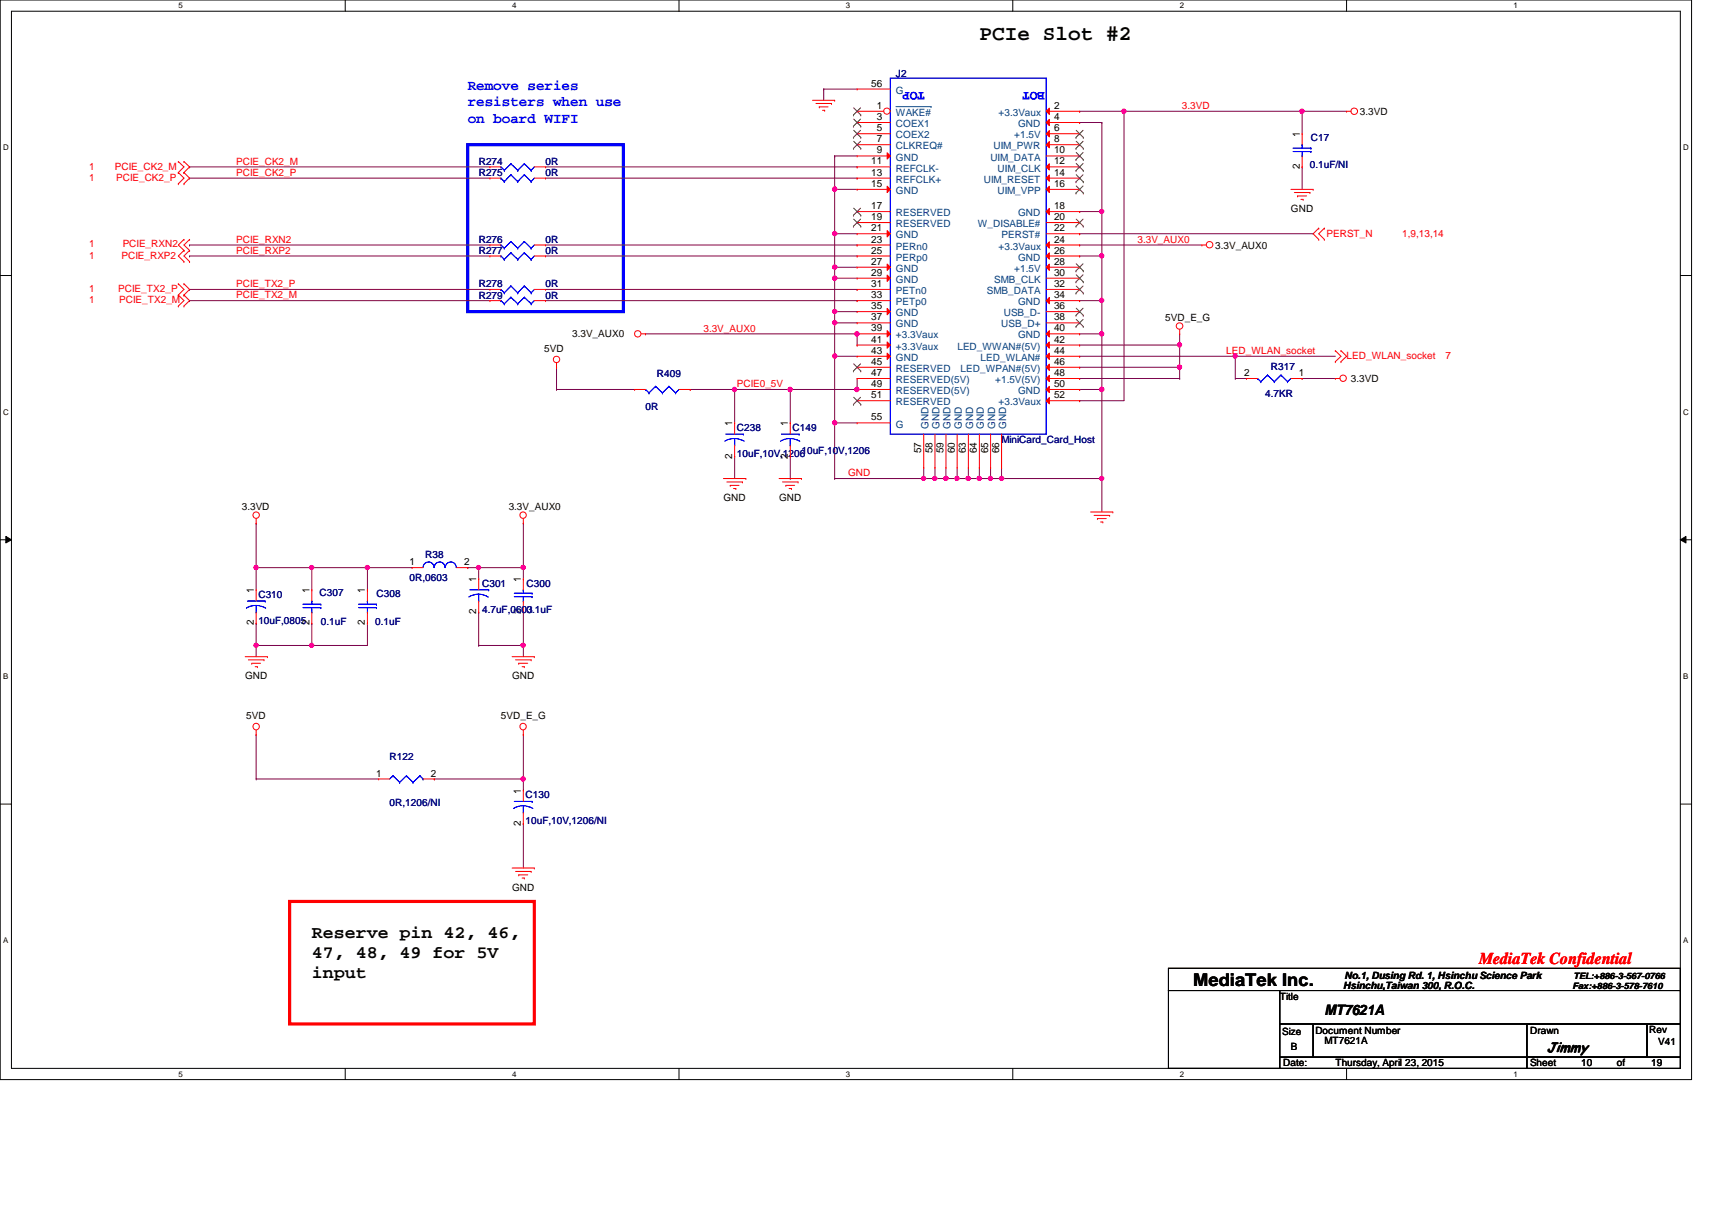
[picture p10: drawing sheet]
<svg xmlns="http://www.w3.org/2000/svg" width="297mm" height="210mm" viewBox="0 0 297 210" stroke-linecap="round" stroke-linejoin="round" font-family="sans-serif">
<path d="M0 0h293.5v187.3h-293.5zM2 1.9h289.5v183.4h-289.5z" fill="none" stroke="#000" stroke-width=".17"/>
<g fill="#fff">
<path d="M30.9 .2h.8v1.5h-.8z"/>
<path d="M30.9 185.5h.8v1.6h-.8z"/>
</g>
<path d="M59.9 0v1.9M59.9 185.3v2" fill="none" stroke="#000" stroke-width=".17"/>
<g fill="#fff">
<path d="M88.9 .2h.7v1.5h-.7z"/>
<path d="M88.9 185.5h.7v1.6h-.7z"/>
</g>
<path d="M117.8 0v1.9M117.8 185.3v2" fill="none" stroke="#000" stroke-width=".17"/>
<g fill="#fff">
<path d="M146.8 .2h.7v1.5h-.7z"/>
<path d="M146.8 185.5h.7v1.6h-.7z"/>
</g>
<path d="M175.7 0v1.9M175.7 185.3v2" fill="none" stroke="#000" stroke-width=".17"/>
<g fill="#fff">
<path d="M204.7 .2h.7v1.5h-.7z"/>
<path d="M204.7 185.5h.7v1.6h-.7z"/>
</g>
<path d="M233.6 0v1.9M233.6 185.3v2" fill="none" stroke="#000" stroke-width=".17"/>
<g fill="#fff">
<path d="M262.6 .2h.8v1.5h-.8z"/>
<path d="M262.6 185.5h.8v1.6h-.8z"/>
<path d="M.5 24.8h1v1.6h-1z"/>
<path d="M292.1 24.8h.9v1.6h-.9z"/>
<path d="M.5 70.7h1v1.5h-1z"/>
<path d="M292.1 70.7h.9v1.5h-.9z"/>
</g>
<path d="M0 47.8h2M291.5 47.8h2" fill="none" stroke="#000" stroke-width=".17"/>
<g fill="#fff">
<path d="M.5 116.5h.9v1.6h-.9z"/>
<path d="M292.1 116.5h.8v1.6h-.8z"/>
</g>
<path d="M0 93.6h2M1 93l1 .6-1 .6zM291.5 93.6l1-.6v1.2zM291.5 93.6h2" fill="none" stroke="#000" stroke-width=".17"/>
<path d="M1 93l1 .6-1 .6zM291.5 93.6l1-.6v1.2z" fill="#000"/>
<g fill="#fff">
<path d="M.5 162.4h.9v1.5h-.9z"/>
<path d="M292.1 162.4h.8v1.5h-.8z"/>
</g>
<path d="M0 139.5h2M291.5 139.5h2" fill="none" stroke="#000" stroke-width=".17"/>
<path d="M50.2 156.4h42.5v21.2h-42.5z" fill="none" stroke="#f00" stroke-width=".55"/>
<path d="M81.1 25.1h27.1v29h-27.1z" fill="none" stroke="#00f" stroke-width=".55"/>
<path d="M187.3 21.3h.1M187.3 36.7h.1M187.3 21.3h3.9M191.2 21.3h.1M191.2 21.3v15.4h-3.9M187.3 44.4h.1M187.3 44.4h3.9M191.2 44.4h.1M191.2 44.4v7.8" fill="none" stroke="#800040" stroke-width=".17"/>
<circle cx="191.1" cy="44.4" r=".37" fill="#f0f"/>
<circle cx="191.1" cy="44.4" r=".37" fill="none" stroke="#f0f" stroke-width=".17"/>
<path d="M187.3 52.2h.1M187.3 52.2h3.9M191.2 57.9h.1M191.2 57.9v9.7" fill="none" stroke="#800040" stroke-width=".17"/>
<circle cx="191.1" cy="67.6" r=".38" fill="#f0f"/>
<circle cx="191.1" cy="67.6" r=".38" fill="none" stroke="#f0f" stroke-width=".17"/>
<circle cx="191.1" cy="57.9" r=".38" fill="#f0f"/>
<circle cx="191.1" cy="57.9" r=".38" fill="none" stroke="#f0f" stroke-width=".17"/>
<path d="M144.8 27.1h.1M144.8 27.1h3.9M187.3 57.9h.1M187.3 57.9h3.9M187.3 67.6h.1M187.3 67.6h3.9M173.8 83h.1M173.8 83h17.4" fill="none" stroke="#800040" stroke-width=".17"/>
<circle cx="191.1" cy="83" r=".37" fill="#f0f"/>
<circle cx="191.1" cy="83" r=".37" fill="none" stroke="#f0f" stroke-width=".17"/>
<circle cx="173.8" cy="83" r=".37" fill="#f0f"/>
<circle cx="173.8" cy="83" r=".37" fill="none" stroke="#f0f" stroke-width=".17"/>
<path d="M144.8 27.1h.1M144.8 32.9h.1M144.8 27.1v5.8M144.8 32.9h3.9M144.8 40.6h.1M144.8 40.6v5.8M191.2 83h.1M191.2 83v5.8" fill="none" stroke="#800040" stroke-width=".17"/>
<circle cx="144.8" cy="40.5" r=".37" fill="#f0f"/>
<circle cx="144.8" cy="40.5" r=".37" fill="none" stroke="#f0f" stroke-width=".17"/>
<path d="M144.8 40.6h.1M144.8 46.4h.1M144.8 40.6h3.9M144.8 46.4h3.9M144.8 46.4v1.9" fill="none" stroke="#800040" stroke-width=".17"/>
<circle cx="144.8" cy="46.3" r=".37" fill="#f0f"/>
<circle cx="144.8" cy="46.3" r=".37" fill="none" stroke="#f0f" stroke-width=".17"/>
<path d="M144.8 54.1h.1M144.8 54.1h3.9M144.8 54.1v1.9" fill="none" stroke="#800040" stroke-width=".17"/>
<circle cx="144.8" cy="54" r=".37" fill="#f0f"/>
<circle cx="144.8" cy="54" r=".37" fill="none" stroke="#f0f" stroke-width=".17"/>
<path d="M144.8 48.3h.1M144.8 48.3h3.9M144.8 48.3v5.8M214.3 61.8h.1M214.3 61.8h17.4" fill="none" stroke="#800040" stroke-width=".17"/>
<circle cx="144.8" cy="48.3" r=".38" fill="#f0f"/>
<circle cx="144.8" cy="48.3" r=".38" fill="none" stroke="#f0f" stroke-width=".17"/>
<path d="M32.9 30.9h.1M32.9 30.9h52.1M32.9 42.5h.1M32.9 42.5h52.1M137.1 67.6h.1M137.1 67.6h11.6" fill="none" stroke="#800040" stroke-width=".17"/>
<circle cx="148.7" cy="67.6" r=".38" fill="#f0f"/>
<circle cx="148.7" cy="67.6" r=".38" fill="none" stroke="#f0f" stroke-width=".17"/>
<path d="M32.9 44.4h.1M32.9 44.4h52.1M112 57.9h.1M112 57.9h36.7M148.7 67.6h.1M148.7 65.7v1.9" fill="none" stroke="#800040" stroke-width=".17"/>
<circle cx="148.7" cy="57.9" r=".38" fill="#f0f"/>
<circle cx="148.7" cy="57.9" r=".38" fill="none" stroke="#f0f" stroke-width=".17"/>
<path d="M214.3 61.8h.1M214.3 61.8v3.9" fill="none" stroke="#800040" stroke-width=".17"/>
<circle cx="214.3" cy="61.8" r=".38" fill="#f0f"/>
<circle cx="214.3" cy="61.8" r=".38" fill="none" stroke="#f0f" stroke-width=".17"/>
<path d="M187.3 19.3h.1M187.3 19.3h7.7M225.9 19.3h.1M225.9 19.3h7.7M32.9 52.2h.1M32.9 52.2h52.1M148.7 59.9h.1M148.7 57.9v2M187.3 69.5h.1M187.3 69.5h7.7" fill="none" stroke="#800040" stroke-width=".17"/>
<circle cx="225.9" cy="19.3" r=".38" fill="#f0f"/>
<circle cx="225.9" cy="19.3" r=".38" fill="none" stroke="#f0f" stroke-width=".17"/>
<path d="M195 19.3h.1M195 19.3v50.2M187.3 59.9h.1M187.3 59.9h17.4M214.3 65.7h.1M214.3 65.7h2M225.9 65.7h.1M225.9 65.7h5.8" fill="none" stroke="#800040" stroke-width=".17"/>
<circle cx="204.6" cy="59.8" r=".37" fill="#f0f"/>
<circle cx="204.6" cy="59.8" r=".37" fill="none" stroke="#f0f" stroke-width=".17"/>
<path d="M187.3 63.7h.1M187.3 63.7h17.4" fill="none" stroke="#800040" stroke-width=".17"/>
<circle cx="204.6" cy="63.7" r=".37" fill="#f0f"/>
<circle cx="204.6" cy="63.7" r=".37" fill="none" stroke="#f0f" stroke-width=".17"/>
<path d="M144.8 32.9h.1M144.8 32.9v7.7M204.7 59.9h.1M204.7 57.9v2M187.3 65.7h.1M187.3 65.7h17.4" fill="none" stroke="#800040" stroke-width=".17"/>
<circle cx="144.8" cy="32.8" r=".38" fill="#f0f"/>
<circle cx="144.8" cy="32.8" r=".38" fill="none" stroke="#f0f" stroke-width=".17"/>
<path d="M191.2 52.2h.1M191.2 52.2v5.7" fill="none" stroke="#800040" stroke-width=".17"/>
<circle cx="191.1" cy="52.1" r=".38" fill="#f0f"/>
<circle cx="191.1" cy="52.1" r=".38" fill="none" stroke="#f0f" stroke-width=".17"/>
<path d="M191.2 36.7h.1M191.2 36.7v7.7M187.3 42.5h.1M187.3 42.5h21.2" fill="none" stroke="#800040" stroke-width=".17"/>
<circle cx="191.1" cy="36.7" r=".37" fill="#f0f"/>
<circle cx="191.1" cy="36.7" r=".37" fill="none" stroke="#f0f" stroke-width=".17"/>
<path d="M75.3 135.1h.1M75.3 135.1h15.5M90.8 127.4h.1M90.8 135.1h.1M90.8 127.4v9.7M90.8 142.9h.1M90.8 142.9v7.7" fill="none" stroke="#800040" stroke-width=".17"/>
<circle cx="90.8" cy="135.1" r=".38" fill="#f0f"/>
<circle cx="90.8" cy="135.1" r=".38" fill="none" stroke="#f0f" stroke-width=".17"/>
<path d="M144.8 61.8h.1M144.8 73.4h.1M144.8 61.8h3.9M144.8 73.4v9.6" fill="none" stroke="#800040" stroke-width=".17"/>
<circle cx="144.8" cy="73.3" r=".37" fill="#f0f"/>
<circle cx="144.8" cy="73.3" r=".37" fill="none" stroke="#f0f" stroke-width=".17"/>
<path d="M119.8 67.6h.1M119.8 67.6h7.7M44.4 127.4h.1M44.4 127.4v7.7" fill="none" stroke="#800040" stroke-width=".17"/>
<circle cx="127.4" cy="67.6" r=".38" fill="#f0f"/>
<circle cx="127.4" cy="67.6" r=".38" fill="none" stroke="#f0f" stroke-width=".17"/>
<path d="M144.8 56h.1M144.8 56h3.9M144.8 56v5.8M127.5 79.2h.1M127.5 67.6h.1M127.5 67.6v5.8M127.5 79.2v3.8" fill="none" stroke="#800040" stroke-width=".17"/>
<circle cx="144.8" cy="56" r=".37" fill="#f0f"/>
<circle cx="144.8" cy="56" r=".37" fill="none" stroke="#f0f" stroke-width=".17"/>
<g fill="none" stroke="#800040" stroke-width=".17">
<path d="M225.9 19.3h.1M225.9 19.3v3.9M32.9 29h.1M32.9 29h52.1M225.9 29h.1M225.9 29v3.9M32.9 50.2h.1M32.9 50.2h52.1M96.6 63.7h.1M96.6 67.6h.1M96.6 63.7v3.9M96.6 67.6h13.5"/>
<path d="M187.3 61.8h.1M187.3 61.8h27M44.4 90.8h.1M44.4 90.8v7.7M63.8 98.5h.1M63.8 98.5h7.7"/>
</g>
<circle cx="63.7" cy="98.4" r=".37" fill="#f0f"/>
<circle cx="63.7" cy="98.4" r=".37" fill="none" stroke="#f0f" stroke-width=".17"/>
<path d="M83.1 98.5h.1M83.1 98.5h7.7" fill="none" stroke="#800040" stroke-width=".17"/>
<circle cx="90.8" cy="98.4" r=".37" fill="#f0f"/>
<circle cx="90.8" cy="98.4" r=".37" fill="none" stroke="#f0f" stroke-width=".17"/>
<circle cx="83" cy="98.4" r=".37" fill="#f0f"/>
<circle cx="83" cy="98.4" r=".37" fill="none" stroke="#f0f" stroke-width=".17"/>
<path d="M44.4 98.5h.1M44.4 98.5v3.8M90.8 90.8h.1M90.8 90.8v7.7" fill="none" stroke="#800040" stroke-width=".17"/>
<circle cx="44.4" cy="98.4" r=".37" fill="#f0f"/>
<circle cx="44.4" cy="98.4" r=".37" fill="none" stroke="#f0f" stroke-width=".17"/>
<path d="M54.1 98.5h.1M54.1 98.5v3.8M54.1 98.5h9.7M63.8 98.5h.1M63.8 98.5v3.8M44.4 112h.1M44.4 112v1.9M54.1 108.1h.1M54.1 108.1v3.9M63.8 108.1h.1M63.8 108.1v3.9" fill="none" stroke="#800040" stroke-width=".17"/>
<circle cx="54.1" cy="98.4" r=".37" fill="#f0f"/>
<circle cx="54.1" cy="98.4" r=".37" fill="none" stroke="#f0f" stroke-width=".17"/>
<path d="M44.4 98.5h.1M44.4 98.5h9.7M44.4 112h.1M44.4 112h9.7" fill="none" stroke="#800040" stroke-width=".17"/>
<circle cx="54.1" cy="111.9" r=".37" fill="#f0f"/>
<circle cx="54.1" cy="111.9" r=".37" fill="none" stroke="#f0f" stroke-width=".17"/>
<circle cx="44.4" cy="111.9" r=".37" fill="#f0f"/>
<circle cx="44.4" cy="111.9" r=".37" fill="none" stroke="#f0f" stroke-width=".17"/>
<g fill="none" stroke="#800040" stroke-width=".17">
<path d="M81.1 98.5h.1M81.1 98.5h2M83.1 98.5h.1M83.1 98.5v1.9M90.8 98.5h.1M90.8 98.5v1.9M44.4 108.1h.1M44.4 108.1v3.9M54.1 112h.1M54.1 112h9.7M83.1 106.2h.1M83.1 112h.1"/>
<path d="M83.1 106.2v5.8M90.8 106.2h.1M90.8 106.2v5.8h-7.7"/>
</g>
<circle cx="90.8" cy="111.9" r=".37" fill="#f0f"/>
<circle cx="90.8" cy="111.9" r=".37" fill="none" stroke="#f0f" stroke-width=".17"/>
<path d="M142.9 15.5h.1M142.9 15.5v1.9M142.9 15.5h5.8M144.8 73.4h.1M144.8 73.4h3.9M191.2 67.6h.1M191.2 67.6v15.4M204.7 65.7h.1M204.7 63.7v2M44.4 135.1h.1M44.4 135.1h21.3" fill="none" stroke="#800040" stroke-width=".17"/>
<circle cx="191.1" cy="67.6" r=".38" fill="#f0f"/>
<circle cx="191.1" cy="67.6" r=".38" fill="none" stroke="#f0f" stroke-width=".17"/>
<path d="M195 19.3h.1M195 19.3h30.9" fill="none" stroke="#800040" stroke-width=".17"/>
<circle cx="195" cy="19.3" r=".38" fill="#f0f"/>
<circle cx="195" cy="19.3" r=".38" fill="none" stroke="#f0f" stroke-width=".17"/>
<path d="M144.8 61.8h.1M144.8 61.8v11.6" fill="none" stroke="#800040" stroke-width=".17"/>
<circle cx="144.8" cy="61.8" r=".38" fill="#f0f"/>
<circle cx="144.8" cy="61.8" r=".38" fill="none" stroke="#f0f" stroke-width=".17"/>
<g fill="none" stroke="#800040" stroke-width=".17">
<path d="M94.7 29h54M94.7 30.9h54M148.7 29h.1M148.7 30.9h.1M94.7 42.5h54M94.7 44.4h54M94.7 50.2h54M94.7 52.2h54M148.7 42.5h.1M148.7 44.4h.1M148.7 50.2h.1M148.7 52.2h.1"/>
<path d="M187.3 40.6h.1M187.3 40.6h40.5M204.7 59.9v3.8M204.7 63.7h.1M144.8 83h.1M144.8 83h17.4M160.3 83h.1M160.3 81.1v1.9M162.2 83h.1M162.2 81.1v1.9M90.8 112h.1M90.8 112v1.9"/>
</g>
<circle cx="160.2" cy="83" r=".37" fill="#f0f"/>
<circle cx="160.2" cy="83" r=".37" fill="none" stroke="#f0f" stroke-width=".17"/>
<path d="M127.5 67.6h.1M127.5 67.6h9.6M137.1 67.6h.1M137.1 67.6v5.8" fill="none" stroke="#800040" stroke-width=".17"/>
<circle cx="137.1" cy="67.6" r=".38" fill="#f0f"/>
<circle cx="137.1" cy="67.6" r=".38" fill="none" stroke="#f0f" stroke-width=".17"/>
<path d="M137.1 79.2v3.8M137.1 83h.1M162.2 83h.1M162.2 83h1.9M164.1 83h.1M164.1 81.1v1.9" fill="none" stroke="#800040" stroke-width=".17"/>
<circle cx="162.2" cy="83" r=".37" fill="#f0f"/>
<circle cx="162.2" cy="83" r=".37" fill="none" stroke="#f0f" stroke-width=".17"/>
<path d="M164.1 83h.1M164.1 83h2M166.1 83h.1M166.1 81.1v1.9" fill="none" stroke="#800040" stroke-width=".17"/>
<circle cx="164.1" cy="83" r=".37" fill="#f0f"/>
<circle cx="164.1" cy="83" r=".37" fill="none" stroke="#f0f" stroke-width=".17"/>
<path d="M166.1 83h.1M166.1 83h1.9M168 83h.1M168 81.1v1.9" fill="none" stroke="#800040" stroke-width=".17"/>
<circle cx="166" cy="83" r=".37" fill="#f0f"/>
<circle cx="166" cy="83" r=".37" fill="none" stroke="#f0f" stroke-width=".17"/>
<path d="M168 83h.1M168 83h1.9M169.9 83h.1M169.9 81.1v1.9" fill="none" stroke="#800040" stroke-width=".17"/>
<circle cx="168" cy="83" r=".37" fill="#f0f"/>
<circle cx="168" cy="83" r=".37" fill="none" stroke="#f0f" stroke-width=".17"/>
<path d="M169.9 83h.1M169.9 83h2M171.9 83h.1M171.9 81.1v1.9" fill="none" stroke="#800040" stroke-width=".17"/>
<circle cx="169.9" cy="83" r=".37" fill="#f0f"/>
<circle cx="169.9" cy="83" r=".37" fill="none" stroke="#f0f" stroke-width=".17"/>
<path d="M171.9 83h.1M171.9 83h1.9M173.8 83h.1M173.8 81.1v1.9" fill="none" stroke="#800040" stroke-width=".17"/>
<circle cx="171.8" cy="83" r=".37" fill="#f0f"/>
<circle cx="171.8" cy="83" r=".37" fill="none" stroke="#f0f" stroke-width=".17"/>
<g fill="none" stroke="#f00" stroke-width=".17">
<path d="M141 17.4h3.8M141.6 17.9h2.7M142.2 18.5h.1M142.2 18.5h1.5M142.7 19.1h.4M143.1 19.1h.1M144.3 17.9h.1M144.8 17.4h.1M233.6 19.3h.1M233.6 19.3h.8M30.9 31.9h.1M30.9 29.9h.1"/>
<path d="M30.9 28h.1M30.9 29.9l1 1-1 1M30.9 28l1 1-1 .9M31.9 29.9h.1M31.9 31.9h.1M31.9 28h.1M31.9 29.9l1 1-1 1M31.9 28l1 1-1 .9M85 29h.1M85 30.9h.1M85 29h1.9M85 30.9h1.9"/>
<path d="M92.7 29h2M92.7 30.9h2M94.7 29h.1M94.7 30.9h.1M224 32.9h3.8M224.6 33.4h2.7M225.1 34h.1M225.1 34h1.6M225.7 34.6h.4M225.9 23.2h.1M225.9 29h.1M225.9 23.2v1.9"/>
<path d="M225.9 27.1v1.9M226.1 34.6h.1M227.3 33.4h.1M227.8 32.9h.1M228.8 39.6h.1M228.8 39.6l-1 1 1 .9M229.8 39.6h.1M229.8 39.6l-1 1 1 .9M30.9 51.2h.1M30.9 49.2h.1M30.9 53.1h.1M30.9 49.2l1 1-1 1"/>
<path d="M30.9 51.2l1 1-1 .9M31.9 49.2h.1M31.9 51.2h.1M31.9 53.1h.1M31.9 43.4h.1M31.9 45.4h.1M31.9 41.5h.1M31.9 49.2l1 1-1 1M31.9 51.2l1 1-1 .9M31.9 43.4l-1 1 1 1M31.9 41.5l-1 1 1 .9M32.9 43.4h.1"/>
<path d="M32.9 45.4h.1M32.9 41.5h.1M32.9 43.4l-1 1 1 1M32.9 41.5l-1 1 1 .9M85 42.5h.1M85 50.2h.1M85 42.5h1.9M85 50.2h1.9M92.7 42.5h2M92.7 50.2h2M94.7 42.5h.1M94.7 50.2h.1"/>
<path d="M111.2 57.9h.8M112 57.9h.1M204.7 57.9h.1M204.7 57.1v.8M208.5 42.5h.1M208.5 42.5h.8M228.8 41.5h.1M229.8 41.5h.1M96.6 63.7h.1M96.6 62.9v.8M110.1 67.6h.1M110.1 67.6h1.9"/>
<path d="M117.8 67.6h2M119.8 67.6h.1M127.5 73.4h.1M127.5 79.2h.1M127.5 73.4v1.9M127.5 77.2v2M216.3 65.7h.1M216.3 65.7h1.9M224 65.7h1.9M225.9 65.7h.1M231.7 65.7h.1M231.7 60.8h.1"/>
<path d="M231.7 62.7h.1M231.7 65.7h.8M231.7 60.8l1 1-1 .9M232.7 60.8h.1M232.7 62.7h.1M232.7 60.8l.9 1-.9 .9M44.4 90.8h.1M44.4 90v.8M71.5 98.5h.1M71.5 98.5h1.9M79.2 98.5h1.9M81.1 98.5h.1"/>
<path d="M90.8 90.8h.1M90.8 90v.8M125.5 83h3.9M126.1 83.6h2.7M126.7 84.2h.1M126.7 84.2h1.5M127.3 84.8h.4M127.7 84.8h.1M128.8 83.6h.1M129.4 83h.1M135.2 83h3.9M135.8 83.6h2.7"/>
<path d="M136.4 84.2h.1M136.4 84.2h1.5M136.9 84.8h.4M137.3 84.8h.1M138.5 83.6h.1M139.1 83h.1M189.2 88.8h3.9M189.8 89.4h2.7M190.4 90h.1M190.4 90h1.5M191 90.6h.3M191.3 90.6h.1"/>
<path d="M192.5 89.4h.1M193.1 88.8h.1M42.5 113.9h3.9M43.1 114.5h2.7M43.7 115.1h.1M43.7 115.1h1.5M44.3 115.7h.4M44.7 115.7h.1M45.8 114.5h.1M46.4 113.9h.1M83.1 100.4h.1M83.1 106.2h.1"/>
<path d="M83.1 100.4v1.9M83.1 104.3v1.9M88.9 113.9h3.8M89.4 114.5h2.8M90 115.1h.1M90 115.1h1.6M90.6 115.7h.4M90.8 100.4h.1M90.8 106.2h.1M90.8 100.4v1.9M90.8 104.3v1.9M91 115.7h.1"/>
<path d="M92.2 114.5h.1M92.7 113.9h.1M44.4 127.4h.1M44.4 126.7v.7M65.7 135.1h.1M65.7 135.1h1.9M73.4 135.1h1.9M75.3 135.1h.1M90.8 127.4h.1M90.8 137.1h.1M90.8 126.7v.7M90.8 137.1v1.9"/>
<path d="M88.9 150.6h3.8M89.4 151.2h2.8M90 151.8h.1M90 151.8h1.6M90.6 152.3h.4M90.8 142.9h.1M90.8 140.9v2M91 152.3h.1M92.2 151.2h.1M92.7 150.6h.1"/>
<circle cx="235" cy="19.3" r=".56"/>
<circle cx="110.6" cy="57.9" r=".56"/>
<circle cx="204.7" cy="56.6" r=".56"/>
<circle cx="209.9" cy="42.5" r=".56"/>
<circle cx="96.6" cy="62.4" r=".56"/>
<circle cx="233" cy="65.6" r=".56"/>
<circle cx="44.4" cy="89.4" r=".56"/>
<circle cx="90.8" cy="89.4" r=".56"/>
<circle cx="44.4" cy="126" r=".56"/>
<circle cx="90.7" cy="126" r=".56"/>
</g>
<path d="M202.7 168h88.8v3.8h-88.8zM202.7 171.8h19.3v13.5h-19.3zM222 171.8h69.5v5.8h-69.5zM222 177.6h5.8v5.8h-5.8zM227.8 177.6h57.9v5.8h-57.9zM264.9 177.6h20.8v5.8h-20.8zM264.9 177.6h.1M264.9 177.6v5.8M285.7 177.6h5.8v5.8h-5.8zM222 183.4h42.9v1.9h-42.9zM264.9 183.4h26.6v1.9h-26.6z" fill="none" stroke="#000" stroke-width=".17"/>
<g fill="none" stroke="#00f" stroke-width=".17">
<path d="M154.5 13.5h27v61.8h-27zM86.9 29h.1M86.9 30.9h.1M86.9 29l.6 .5M86.9 30.9l.6 .6M87.5 29.5h.1M87.5 31.5h.1M88.6 28.4h.1M88.6 30.3h.1M88.6 28.4l1.2 1.1M88.6 28.4l-1.1 1.1M88.6 30.3l1.2 1.2"/>
<path d="M88.6 30.3l-1.1 1.2M89.8 29.5h.1M89.8 31.5h.1M91 28.4h.1M91 30.3h.1M91 28.4l1.2 1.1M91 28.4l-1.2 1.1M91 30.3l1.2 1.2M91 30.3l-1.2 1.2M92.2 29.5h.1M92.2 31.5h.1M92.7 29l-.5 .5"/>
<path d="M92.7 30.9l-.5 .6M224.4 25.7h3.1M224.4 26.3h3.1M225.9 27.1h.1M225.9 25.1h.1M225.9 25.1v.6M225.9 26.3v.8M227.5 25.7h.1M227.5 26.3h.1M86.9 42.5h.1M86.9 50.2h.1M86.9 42.5l.6 .6"/>
<path d="M86.9 50.2l.6 .6M87.5 43.1h.1M87.5 50.8h.1M88.6 41.9h.1M88.6 49.6h.1M88.6 41.9l1.2 1.2M88.6 41.9l-1.1 1.2M88.6 49.6l1.2 1.2M88.6 49.6l-1.1 1.2M89.8 43.1h.1M89.8 50.8h.1M91 41.9h.1"/>
<path d="M91 49.6h.1M91 41.9l1.2 1.2M91 41.9l-1.2 1.2M91 49.6l1.2 1.2M91 49.6l-1.2 1.2M92.2 43.1h.1M92.2 50.8h.1M92.7 42.5l-.5 .6M92.7 50.2l-.5 .6M112 67.6h.1M112 67.6l.6 .6M112.6 68.2h.1"/>
<path d="M113.7 67h.1M113.7 67l1.2 1.2M113.7 67l-1.1 1.2M114.9 68.2h.1M116.1 67h.1M116.1 67l1.1 1.2M116.1 67l-1.2 1.2M117.2 68.2h.1M117.8 67.6l-.6 .6M125.9 75.3h3.1M127.5 77.2h.1M127.5 76.1l.8 .1 .8 .3"/>
<path d="M127.5 76.1h-.1a2.88 2.88 0 0 0-1.6 .4M127.5 76.1v1.1M129 75.3h.1M218.2 65.7h.1M218.2 65.7l.6 .5M218.8 66.2h.1M219.9 65.1h.1M219.9 65.1l1.2 1.1M219.9 65.1l-1.1 1.1M221.1 66.2h.1M222.2 65.1h.1M222.2 65.1l1.2 1.1"/>
<path d="M222.2 65.1l-1.1 1.1M223.4 66.2h.1M224 65.7l-.6 .5M73.4 98.5a.95 .95 0 0 1 1-1 .95 .95 0 0 1 .9 1M75.3 98.5a.93 .93 0 0 1 1-1 .93 .93 0 0 1 .9 1M77.3 98.5a.95 .95 0 0 1 .9-1 .95 .95 0 0 1 1 1M81.5 102.3h3.3M83.1 104.3h.1M83.1 103.1l1 .2 .6 .3M83.1 103.1l-1 .1-.7 .3M83.1 103.1v1.2M84.8 102.3h.1"/>
<path d="M89.2 102.9h3.1M89.2 103.5h3.1M90.8 104.3h.1M90.8 102.3h.1M90.8 102.3v.6M90.8 103.5v.8M92.3 102.9h.1M92.3 103.5h.1M68.2 134.6h.1M68.2 134.6l-.6 .5M68.2 134.6l1.1 1.1M69.3 135.7h.1"/>
<path d="M70.5 134.6h.1M70.5 134.6l-1.2 1.1M70.5 134.6l1.2 1.1M71.7 135.7h.1M72.9 134.6h.1M72.9 134.6l-1.2 1.1M72.9 134.6l.5 .5M73.4 135.1h.1M89.2 139h3.1M90.8 139.8l.8 .1 .9 .4M90.8 139.8a2.88 2.88 0 0 0-1.7 .5M90.8 139.8v1.1"/>
<path d="M92.3 139h.1M90.8 140.9h.1"/>
</g>
<path d="M181.5 23.2l.6-.6v1.1z" fill="#f00"/>
<path d="M181.5 23.2l.6-.6v1.1zM181.5 23.2h5.8M187.3 23.2h.1" fill="none" stroke="#f00" stroke-width=".17"/>
<path d="M186.7 23.8h.1M186.7 22.6l1.3 1.2M187.9 22.6l-1.2 1.2M188 23.8h.1" fill="none" stroke="#804000" stroke-width=".17"/>
<path d="M181.5 25.1l.6-.5v1.1z" fill="#f00"/>
<path d="M181.5 25.1l.6-.5v1.1zM181.5 25.1h5.8M187.3 25.1h.1" fill="none" stroke="#f00" stroke-width=".17"/>
<path d="M186.7 25.7h.1M186.7 24.5l1.3 1.2M187.9 24.5l-1.2 1.2M188 25.7h.1" fill="none" stroke="#804000" stroke-width=".17"/>
<path d="M181.5 46.4l.6-.6v1.1z" fill="#f00"/>
<path d="M181.5 38.6h5.8M187.3 38.6h.1M181.5 46.4l.6-.6v1.1zM181.5 46.4h5.8M187.3 46.4h.1" fill="none" stroke="#f00" stroke-width=".17"/>
<path d="M186.7 39.2h.1M186.7 38l1.3 1.2M187.9 38l-1.2 1.2M188 39.2h.1M186.7 47h.1M186.7 45.8l1.3 1.2M187.9 45.8l-1.2 1.2M188 47h.1" fill="none" stroke="#804000" stroke-width=".17"/>
<path d="M182.1 20.7v1.1l-.6-.5z" fill="#f00"/>
<path d="M181.5 21.3h5.8M182.1 20.7v1.1l-.6-.5zM187.3 21.3h.1" fill="none" stroke="#f00" stroke-width=".17"/>
<path d="M181.5 36.7l.6-.5v1.1z" fill="#f00"/>
<path d="M181.5 36.7l.6-.5v1.1zM181.5 36.7h5.8M187.3 36.7h.1" fill="none" stroke="#f00" stroke-width=".17"/>
<path d="M182.1 42v1.1l-.6-.6z" fill="#f00"/>
<path d="M181.5 42.5h5.8M181.5 40.6h5.8M181.5 54.1h5.8M181.5 48.3h5.8M182.1 42v1.1l-.6-.6zM187.3 42.5h.1M187.3 40.6h.1M187.3 54.1h.1M187.3 48.3h.1" fill="none" stroke="#f00" stroke-width=".17"/>
<path d="M186.7 54.7h.1M186.7 48.9h.1M186.7 53.5l1.3 1.2M186.7 47.7l1.3 1.2M187.9 53.5l-1.2 1.2M187.9 47.7l-1.2 1.2M188 54.7h.1M188 48.9h.1" fill="none" stroke="#804000" stroke-width=".17"/>
<path d="M182.1 43.9v1.1l-.6-.6z" fill="#f00"/>
<path d="M181.5 44.4h5.8M181.5 50.2h5.8M182.1 43.9v1.1l-.6-.6zM187.3 44.4h.1M187.3 50.2h.1" fill="none" stroke="#f00" stroke-width=".17"/>
<path d="M186.7 50.8h.1M186.7 49.6l1.3 1.2M187.9 49.6l-1.2 1.2M188 50.8h.1" fill="none" stroke="#804000" stroke-width=".17"/>
<path d="M182.1 18.8v1.1l-.6-.6z" fill="#f00"/>
<path d="M181.5 19.3h5.8M182.1 18.8v1.1l-.6-.6zM187.3 19.3h.1" fill="none" stroke="#f00" stroke-width=".17"/>
<path d="M181.5 52.2l.6-.6v1.1z" fill="#f00"/>
<path d="M181.5 52.2l.6-.6v1.1zM181.5 52.2h5.8M187.3 52.2h.1" fill="none" stroke="#f00" stroke-width=".17"/>
<path d="M182.1 59.3v1.1l-.6-.5z" fill="#f00"/>
<path d="M181.5 59.9h5.8M182.1 59.3v1.1l-.6-.5zM187.3 59.9h.1" fill="none" stroke="#f00" stroke-width=".17"/>
<path d="M182.1 65.1v1.1l-.6-.5z" fill="#f00"/>
<path d="M181.5 65.7h5.8M182.1 65.1v1.1l-.6-.5zM187.3 65.7h.1" fill="none" stroke="#f00" stroke-width=".17"/>
<path d="M182.1 57.4v1.1l-.6-.6z" fill="#f00"/>
<path d="M181.5 57.9h5.8M182.1 57.4v1.1l-.6-.6zM187.3 57.9h.1" fill="none" stroke="#f00" stroke-width=".17"/>
<path d="M181.5 69.5l.6-.5v1.1z" fill="#f00"/>
<path d="M181.5 69.5l.6-.5v1.1zM181.5 69.5h5.8M187.3 69.5h.1" fill="none" stroke="#f00" stroke-width=".17"/>
<path d="M182.1 67v1.1l-.6-.5z" fill="#f00"/>
<path d="M181.5 67.6h5.8M182.1 67v1.1l-.6-.5zM187.3 67.6h.1" fill="none" stroke="#f00" stroke-width=".17"/>
<circle cx="153.9" cy="19.3" r=".55" fill="#fff"/>
<g fill="none" stroke="#f00" stroke-width=".17">
<path d="M148.7 19.3h.1M148.7 19.3h4.6M148.7 36.7h.1M148.7 29h.1M148.7 36.7h5.8M148.7 29h5.8"/>
<circle cx="153.9" cy="19.3" r=".55"/>
</g>
<path d="M148.1 19.9h.1M148.1 18.7l1.2 1.2M149.3 18.7l-1.2 1.2M149.3 19.9h.1M148.1 37.3h.1M148.1 36.1l1.2 1.2M149.3 36.1l-1.2 1.2M149.3 37.3h.1" fill="none" stroke="#804000" stroke-width=".17"/>
<path d="M155.4 18.5h6.1M161.5 18.5h.1" fill="none" stroke="#004080" stroke-width=".17"/>
<path d="M153.9 26.5l.6 .6-.6 .5z" fill="#f00"/>
<path d="M148.7 27.1h.1M148.7 27.1h5.8M153.9 26.5l.6 .6-.6 .5z" fill="none" stroke="#f00" stroke-width=".17"/>
<path d="M153.9 32.3l.6 .6-.6 .5z" fill="#f00"/>
<path d="M148.7 32.9h.1M148.7 38.6h.1M148.7 32.9h5.8M148.7 38.6h5.8M153.9 32.3l.6 .6-.6 .5z" fill="none" stroke="#f00" stroke-width=".17"/>
<path d="M148.1 39.2h.1M148.1 38l1.2 1.2M149.3 38l-1.2 1.2M149.3 39.2h.1" fill="none" stroke="#804000" stroke-width=".17"/>
<path d="M153.9 40l.6 .6-.6 .5z" fill="#f00"/>
<path d="M148.7 25.1h.1M148.7 25.1h5.8M148.7 40.6h.1M148.7 42.5h.1M148.7 40.6h5.8M148.7 42.5h5.8M153.9 40l.6 .6-.6 .5z" fill="none" stroke="#f00" stroke-width=".17"/>
<path d="M148.1 25.7h.1M148.1 24.5l1.2 1.2M149.3 24.5l-1.2 1.2M149.3 25.7h.1" fill="none" stroke="#804000" stroke-width=".17"/>
<path d="M153.9 45.8l.6 .6-.6 .5z" fill="#f00"/>
<path d="M148.7 46.4h.1M148.7 46.4h5.8M153.9 45.8l.6 .6-.6 .5z" fill="none" stroke="#f00" stroke-width=".17"/>
<path d="M153.9 47.7l.6 .6-.6 .5z" fill="#f00"/>
<path d="M148.7 48.3h.1M148.7 48.3h5.8M153.9 47.7l.6 .6-.6 .5z" fill="none" stroke="#f00" stroke-width=".17"/>
<path d="M153.9 53.5l.6 .6-.6 .5z" fill="#f00"/>
<path d="M181.5 27.1h5.8M187.3 27.1h.1M148.7 54.1h.1M148.7 54.1h5.8M153.9 53.5l.6 .6-.6 .5z" fill="none" stroke="#f00" stroke-width=".17"/>
<path d="M186.7 27.7h.1M186.7 26.5l1.3 1.2M187.9 26.5l-1.2 1.2M188 27.7h.1" fill="none" stroke="#804000" stroke-width=".17"/>
<path d="M181.5 29l.6-.6v1.1z" fill="#f00"/>
<path d="M181.5 29l.6-.6v1.1zM181.5 29h5.8M187.3 29h.1" fill="none" stroke="#f00" stroke-width=".17"/>
<path d="M186.7 29.6h.1M186.7 28.4l1.3 1.2M187.9 28.4l-1.2 1.2M188 29.6h.1" fill="none" stroke="#804000" stroke-width=".17"/>
<path d="M182.1 30.4v1.1l-.6-.6z" fill="#f00"/>
<path d="M181.5 30.9h5.8M182.1 30.4v1.1l-.6-.6zM187.3 30.9h.1" fill="none" stroke="#f00" stroke-width=".17"/>
<path d="M186.7 31.5h.1M186.7 30.3l1.3 1.2M187.9 30.3l-1.2 1.2M188 31.5h.1" fill="none" stroke="#804000" stroke-width=".17"/>
<path d="M182.1 32.3v1.1l-.6-.5z" fill="#f00"/>
<path d="M181.5 32.9h5.8M182.1 32.3v1.1l-.6-.5zM187.3 32.9h.1M181.5 56h5.8M187.3 56h.1" fill="none" stroke="#f00" stroke-width=".17"/>
<path d="M186.7 33.5h.1M186.7 32.3l1.3 1.2M187.9 32.3l-1.2 1.2M188 33.5h.1M186.7 56.6h.1M186.7 55.4l1.3 1.2M187.9 55.4l-1.2 1.2M188 56.6h.1" fill="none" stroke="#804000" stroke-width=".17"/>
<path d="M181.5 61.8l.6-.5v1.1z" fill="#f00"/>
<path d="M181.5 61.8l.6-.5v1.1zM181.5 61.8h5.8M187.3 61.8h.1" fill="none" stroke="#f00" stroke-width=".17"/>
<path d="M181.5 63.7l.6-.5v1.1z" fill="#f00"/>
<g fill="none" stroke="#f00" stroke-width=".17">
<path d="M148.7 21.3h.1M148.7 23.2h.1M148.7 30.9h.1M148.7 21.3h5.8M148.7 23.2h5.8M148.7 30.9h5.8M148.7 44.4h.1M148.7 50.2h.1M148.7 52.2h.1M148.7 56h.1M148.7 44.4h5.8M148.7 50.2h5.8"/>
<path d="M148.7 52.2h5.8M148.7 56h5.8M181.5 63.7l.6-.5v1.1zM181.5 63.7h5.8M187.3 63.7h.1"/>
</g>
<path d="M148.1 21.9h.1M148.1 23.8h.1M148.1 20.7l1.2 1.2M148.1 22.6l1.2 1.2M149.3 20.7l-1.2 1.2M149.3 22.6l-1.2 1.2M149.3 21.9h.1M149.3 23.8h.1" fill="none" stroke="#804000" stroke-width=".17"/>
<path d="M153.9 57.4l.6 .5-.6 .6z" fill="#f00"/>
<path d="M148.7 57.9h.1M148.7 57.9h5.8M153.9 57.4l.6 .5-.6 .6z" fill="none" stroke="#f00" stroke-width=".17"/>
<path d="M153.9 59.3l.6 .6-.6 .5z" fill="#f00"/>
<path d="M148.7 59.9h.1M148.7 59.9h5.8M153.9 59.3l.6 .6-.6 .5z" fill="none" stroke="#f00" stroke-width=".17"/>
<path d="M153.9 61.3l.6 .5-.6 .6z" fill="#f00"/>
<g fill="none" stroke="#f00" stroke-width=".17">
<path d="M148.7 15.5h.1M148.7 15.5h5.8M85 44.4h.1M85 52.2h.1M85 44.4h1.9M85 52.2h1.9M92.7 44.4h2M92.7 52.2h2M94.7 44.4h.1M94.7 52.2h.1M137.1 73.4h.1M137.1 79.2h.1"/>
<path d="M137.1 73.4v1.9M137.1 77.2v2M148.7 61.8h.1M148.7 63.7h.1M148.7 65.7h.1M148.7 67.6h.1M148.7 69.5h.1M148.7 73.4h.1M148.7 61.8h5.8M148.7 63.7h5.8M148.7 65.7h5.8M148.7 67.6h5.8"/>
<path d="M148.7 69.5h5.8M148.7 73.4h5.8M153.9 61.3l.6 .5-.6 .6zM160.3 75.3v5.8M162.2 75.3v5.8M164.1 75.3v5.8M166.1 75.3v5.8M168 75.3v5.8M169.9 75.3v5.8M171.9 75.3v5.8M173.8 75.3v5.8M160.3 81.1h.1"/>
<path d="M162.2 81.1h.1M164.1 81.1h.1M166.1 81.1h.1M168 81.1h.1M169.9 81.1h.1M171.9 81.1h.1M173.8 81.1h.1M44.4 102.3h.1M44.4 108.1h.1M44.4 102.3v2M44.4 106.2v1.9M54.1 102.3h.1"/>
<path d="M54.1 108.1h.1M54.1 102.3v2M54.1 106.2v1.9M63.8 102.3h.1M63.8 108.1h.1M63.8 102.3v2M63.8 106.2v1.9"/>
</g>
<path d="M148.1 64.3h.1M148.1 70.1h.1M148.1 63.1l1.2 1.2M148.1 68.9l1.2 1.2M149.3 63.1l-1.2 1.2M149.3 68.9l-1.2 1.2M149.3 64.3h.1M149.3 70.1h.1" fill="none" stroke="#804000" stroke-width=".17"/>
<g fill="none" stroke="#00f" stroke-width=".17">
<path d="M86.9 44.4h.1M86.9 52.2h.1M86.9 44.4l.6 .6M86.9 52.2l.6 .5M87.5 45h.1M87.5 52.7h.1M88.6 43.9h.1M88.6 51.6h.1M88.6 43.9l1.2 1.1M88.6 43.9l-1.1 1.1M88.6 51.6l1.2 1.1M88.6 51.6l-1.1 1.1"/>
<path d="M89.8 45h.1M89.8 52.7h.1M91 43.9h.1M91 51.6h.1M91 43.9l1.2 1.1M91 43.9l-1.2 1.1M91 51.6l1.2 1.1M91 51.6l-1.2 1.1M92.2 45h.1M92.2 52.7h.1M92.7 44.4l-.5 .6M92.7 52.2l-.5 .5"/>
<path d="M135.6 75.3h3M137.1 77.2h.1M137.1 76.1l.9 .1 .8 .3M137.1 76.1a2.88 2.88 0 0 0-1.7 .4M137.1 76.1v1.1M138.6 75.3h.1M42.9 104.3h3.1M44.4 106.2h.1M44.4 105l.9 .2 .8 .3M44.4 105a2.88 2.88 0 0 0-1.6 .5M44.4 105v1.2M46 104.3h.1"/>
<path d="M52.6 104.8h3.1M52.6 105.4h3.1M54.1 106.2h.1M54.1 104.3h.1M54.1 104.3v.5M54.1 105.4v.8M55.7 104.8h.1M55.7 105.4h.1M62.2 104.8h3.1M62.2 105.4h3.1M63.8 106.2h.1M63.8 104.3h.1"/>
<path d="M63.8 104.3v.5M63.8 105.4v.8M65.3 104.8h.1M65.3 105.4h.1"/>
</g>
<circle cx="191.1" cy="44.4" r=".37" fill="#f0f"/>
<circle cx="191.1" cy="44.4" r=".37" fill="none" stroke="#f0f" stroke-width=".17"/>
<circle cx="191.1" cy="67.6" r=".38" fill="#f0f"/>
<circle cx="191.1" cy="67.6" r=".38" fill="none" stroke="#f0f" stroke-width=".17"/>
<circle cx="191.1" cy="57.9" r=".38" fill="#f0f"/>
<circle cx="191.1" cy="57.9" r=".38" fill="none" stroke="#f0f" stroke-width=".17"/>
<circle cx="191.1" cy="83" r=".37" fill="#f0f"/>
<circle cx="191.1" cy="83" r=".37" fill="none" stroke="#f0f" stroke-width=".17"/>
<circle cx="173.8" cy="83" r=".37" fill="#f0f"/>
<circle cx="173.8" cy="83" r=".37" fill="none" stroke="#f0f" stroke-width=".17"/>
<circle cx="144.8" cy="40.5" r=".37" fill="#f0f"/>
<circle cx="144.8" cy="40.5" r=".37" fill="none" stroke="#f0f" stroke-width=".17"/>
<circle cx="144.8" cy="46.3" r=".37" fill="#f0f"/>
<circle cx="144.8" cy="46.3" r=".37" fill="none" stroke="#f0f" stroke-width=".17"/>
<circle cx="144.8" cy="54" r=".37" fill="#f0f"/>
<circle cx="144.8" cy="54" r=".37" fill="none" stroke="#f0f" stroke-width=".17"/>
<circle cx="144.8" cy="48.3" r=".38" fill="#f0f"/>
<circle cx="144.8" cy="48.3" r=".38" fill="none" stroke="#f0f" stroke-width=".17"/>
<circle cx="148.7" cy="67.6" r=".38" fill="#f0f"/>
<circle cx="148.7" cy="67.6" r=".38" fill="none" stroke="#f0f" stroke-width=".17"/>
<circle cx="148.7" cy="57.9" r=".38" fill="#f0f"/>
<circle cx="148.7" cy="57.9" r=".38" fill="none" stroke="#f0f" stroke-width=".17"/>
<circle cx="214.3" cy="61.8" r=".38" fill="#f0f"/>
<circle cx="214.3" cy="61.8" r=".38" fill="none" stroke="#f0f" stroke-width=".17"/>
<circle cx="225.9" cy="19.3" r=".38" fill="#f0f"/>
<circle cx="225.9" cy="19.3" r=".38" fill="none" stroke="#f0f" stroke-width=".17"/>
<circle cx="204.6" cy="59.8" r=".37" fill="#f0f"/>
<circle cx="204.6" cy="59.8" r=".37" fill="none" stroke="#f0f" stroke-width=".17"/>
<circle cx="204.6" cy="63.7" r=".37" fill="#f0f"/>
<circle cx="204.6" cy="63.7" r=".37" fill="none" stroke="#f0f" stroke-width=".17"/>
<circle cx="144.8" cy="32.8" r=".38" fill="#f0f"/>
<circle cx="144.8" cy="32.8" r=".38" fill="none" stroke="#f0f" stroke-width=".17"/>
<circle cx="191.1" cy="52.1" r=".38" fill="#f0f"/>
<circle cx="191.1" cy="52.1" r=".38" fill="none" stroke="#f0f" stroke-width=".17"/>
<circle cx="191.1" cy="36.7" r=".37" fill="#f0f"/>
<circle cx="191.1" cy="36.7" r=".37" fill="none" stroke="#f0f" stroke-width=".17"/>
<circle cx="90.8" cy="135.1" r=".38" fill="#f0f"/>
<circle cx="90.8" cy="135.1" r=".38" fill="none" stroke="#f0f" stroke-width=".17"/>
<circle cx="144.8" cy="73.3" r=".37" fill="#f0f"/>
<circle cx="144.8" cy="73.3" r=".37" fill="none" stroke="#f0f" stroke-width=".17"/>
<circle cx="127.4" cy="67.6" r=".38" fill="#f0f"/>
<circle cx="127.4" cy="67.6" r=".38" fill="none" stroke="#f0f" stroke-width=".17"/>
<circle cx="144.8" cy="56" r=".37" fill="#f0f"/>
<circle cx="144.8" cy="56" r=".37" fill="none" stroke="#f0f" stroke-width=".17"/>
<circle cx="63.7" cy="98.4" r=".37" fill="#f0f"/>
<circle cx="63.7" cy="98.4" r=".37" fill="none" stroke="#f0f" stroke-width=".17"/>
<circle cx="90.8" cy="98.4" r=".37" fill="#f0f"/>
<circle cx="90.8" cy="98.4" r=".37" fill="none" stroke="#f0f" stroke-width=".17"/>
<circle cx="83" cy="98.4" r=".37" fill="#f0f"/>
<circle cx="83" cy="98.4" r=".37" fill="none" stroke="#f0f" stroke-width=".17"/>
<circle cx="44.4" cy="98.4" r=".37" fill="#f0f"/>
<circle cx="44.4" cy="98.4" r=".37" fill="none" stroke="#f0f" stroke-width=".17"/>
<circle cx="54.1" cy="98.4" r=".37" fill="#f0f"/>
<circle cx="54.1" cy="98.4" r=".37" fill="none" stroke="#f0f" stroke-width=".17"/>
<circle cx="54.1" cy="111.9" r=".37" fill="#f0f"/>
<circle cx="54.1" cy="111.9" r=".37" fill="none" stroke="#f0f" stroke-width=".17"/>
<circle cx="44.4" cy="111.9" r=".37" fill="#f0f"/>
<circle cx="44.4" cy="111.9" r=".37" fill="none" stroke="#f0f" stroke-width=".17"/>
<circle cx="90.8" cy="111.9" r=".37" fill="#f0f"/>
<circle cx="90.8" cy="111.9" r=".37" fill="none" stroke="#f0f" stroke-width=".17"/>
<circle cx="191.1" cy="67.6" r=".38" fill="#f0f"/>
<circle cx="191.1" cy="67.6" r=".38" fill="none" stroke="#f0f" stroke-width=".17"/>
<circle cx="195" cy="19.3" r=".38" fill="#f0f"/>
<circle cx="195" cy="19.3" r=".38" fill="none" stroke="#f0f" stroke-width=".17"/>
<circle cx="144.8" cy="61.8" r=".38" fill="#f0f"/>
<circle cx="144.8" cy="61.8" r=".38" fill="none" stroke="#f0f" stroke-width=".17"/>
<circle cx="160.2" cy="83" r=".37" fill="#f0f"/>
<circle cx="160.2" cy="83" r=".37" fill="none" stroke="#f0f" stroke-width=".17"/>
<circle cx="137.1" cy="67.6" r=".38" fill="#f0f"/>
<circle cx="137.1" cy="67.6" r=".38" fill="none" stroke="#f0f" stroke-width=".17"/>
<circle cx="162.2" cy="83" r=".37" fill="#f0f"/>
<circle cx="162.2" cy="83" r=".37" fill="none" stroke="#f0f" stroke-width=".17"/>
<circle cx="164.1" cy="83" r=".37" fill="#f0f"/>
<circle cx="164.1" cy="83" r=".37" fill="none" stroke="#f0f" stroke-width=".17"/>
<circle cx="166" cy="83" r=".37" fill="#f0f"/>
<circle cx="166" cy="83" r=".37" fill="none" stroke="#f0f" stroke-width=".17"/>
<circle cx="168" cy="83" r=".37" fill="#f0f"/>
<circle cx="168" cy="83" r=".37" fill="none" stroke="#f0f" stroke-width=".17"/>
<circle cx="169.9" cy="83" r=".37" fill="#f0f"/>
<circle cx="169.9" cy="83" r=".37" fill="none" stroke="#f0f" stroke-width=".17"/>
<circle cx="171.8" cy="83" r=".37" fill="#f0f"/>
<circle cx="171.8" cy="83" r=".37" fill="none" stroke="#f0f" stroke-width=".17"/>
<text font-size="3.6" x="169.9" y="6.9">PCIe Slot #2</text>
<g font-size="3">
<text x="54.1" y="162.8">Reserve pin 42, 46,</text>
<text x="54.1" y="166.2">47, 48, 49 for 5V</text>
<text x="54.1" y="169.7">input</text>
<text x="207" y="171">MediaTek Inc.</text>
</g>
<text font-size="2.9" fill="#f00" x="256.6" y="167.3">MediaTek Confidential</text>
<g font-size="2.5" fill="#00f">
<text x="81.1" y="15.6">Remove series</text>
<text x="81.1" y="18.5">resisters when use</text>
<text x="81.1" y="21.3">on board WIFI</text>
</g>
<text font-size="2.5" x="229.8" y="176">MT7621A</text>
<text font-size="2.4" x="268.4" y="182.4">Jimmy</text>
<g font-size="2.3" fill="#00f">
<text x="160.5" y="16" transform="rotate(180 160.5 16)">TOP</text>
<text x="181.3" y="16" transform="rotate(180 181.3 16)">BOT</text>
</g>
<g font-size="1.7">
<text x="151.2" y="15">56</text>
<text x="152.1" y="18.9">1</text>
<text x="152.1" y="20.8">3</text>
<text x="152.1" y="22.8">5</text>
<text x="182.9" y="22.8">6</text>
<text x="182.9" y="20.8">4</text>
<text x="182.9" y="18.9">2</text>
<text x="225.5" y="23.7" transform="rotate(-90 225.5 23.7)">1</text>
<text x="236" y="20">3.3VD</text>
<text x="151.2" y="28.5">11</text>
<text x="152.1" y="26.6">9</text>
<text x="152.1" y="24.7">7</text>
<text x="182.9" y="24.7">8</text>
<text x="182.9" y="26.6">10</text>
<text x="182.9" y="28.5">12</text>
<text x="225.5" y="29.4" transform="rotate(-90 225.5 29.4)">2</text>
<text x="151.2" y="32.4">15</text>
<text x="151.2" y="30.5">13</text>
<text x="182.9" y="30.5">14</text>
<text x="182.9" y="32.4">16</text>
<text x="151.2" y="36.3">17</text>
<text x="151.2" y="38.2">19</text>
<text x="151.2" y="40.1">21</text>
<text x="182.9" y="38.2">20</text>
<text x="182.9" y="36.3">18</text>
<text x="182.9" y="40.1">22</text>
<text x="224" y="36.7">GND</text>
<text x="151.2" y="42.1">23</text>
<text x="151.2" y="45.9">27</text>
<text x="151.2" y="47.8">29</text>
<text x="151.2" y="44">25</text>
<text x="182.9" y="45.9">28</text>
<text x="182.9" y="42.1">24</text>
<text x="182.9" y="47.8">30</text>
<text x="182.9" y="44">26</text>
<text x="210.9" y="43.1">3.3V_AUX0</text>
<text x="151.2" y="53.6">35</text>
<text x="151.2" y="49.8">31</text>
<text x="151.2" y="51.7">33</text>
<text x="182.9" y="53.6">36</text>
<text x="182.9" y="49.8">32</text>
<text x="182.9" y="51.7">34</text>
<text x="99.3" y="58.4">3.3V_AUX0</text>
<text x="151.2" y="55.6">37</text>
<text x="151.2" y="57.5">39</text>
<text x="151.2" y="59.4">41</text>
<text x="182.9" y="59.4">42</text>
<text x="182.9" y="57.5">40</text>
<text x="182.9" y="55.6">38</text>
<text x="202.2" y="55.7">5VD_E_G</text>
<text x="94.4" y="61.1">5VD</text>
<text x="151.2" y="61.4">43</text>
<text x="151.2" y="63.3">45</text>
<text x="151.2" y="65.2">47</text>
<text x="182.9" y="65.2">48</text>
<text x="182.9" y="61.4">44</text>
<text x="182.9" y="63.3">46</text>
<text x="215.9" y="65.2">2</text>
<text x="225.3" y="65.2">1</text>
<text x="151.2" y="67.1">49</text>
<text x="151.2" y="69.1">51</text>
<text x="182.9" y="69.1">52</text>
<text x="182.9" y="67.1">50</text>
<text x="234.4" y="66.3">3.3VD</text>
<text x="127" y="74" transform="rotate(-90 127 74)">1</text>
<text x="136.7" y="74" transform="rotate(-90 136.7 74)">1</text>
<text x="151.2" y="72.9">55</text>
<text x="127" y="79.5" transform="rotate(-90 127 79.5)">2</text>
<text x="136.7" y="79.5" transform="rotate(-90 136.7 79.5)">2</text>
<text x="159.8" y="78.6" transform="rotate(-90 159.8 78.6)">57</text>
<text x="161.8" y="78.6" transform="rotate(-90 161.8 78.6)">58</text>
<text x="163.7" y="78.6" transform="rotate(-90 163.7 78.6)">59</text>
<text x="165.6" y="78.6" transform="rotate(-90 165.6 78.6)">60</text>
<text x="167.6" y="78.6" transform="rotate(-90 167.6 78.6)">63</text>
<text x="169.5" y="78.6" transform="rotate(-90 169.5 78.6)">64</text>
<text x="171.4" y="78.6" transform="rotate(-90 171.4 78.6)">65</text>
<text x="173.4" y="78.6" transform="rotate(-90 173.4 78.6)">66</text>
<text x="41.9" y="88.5">3.3VD</text>
<text x="88.3" y="88.5">3.3V_AUX0</text>
<text x="125.5" y="87">GND</text>
<text x="135.2" y="87">GND</text>
<text x="71.1" y="98">1</text>
<text x="80.6" y="98">2</text>
<text x="82.6" y="101" transform="rotate(-90 82.6 101)">1</text>
<text x="90.4" y="101" transform="rotate(-90 90.4 101)">1</text>
<text x="44" y="102.9" transform="rotate(-90 44 102.9)">1</text>
<text x="53.7" y="102.9" transform="rotate(-90 53.7 102.9)">1</text>
<text x="63.3" y="102.9" transform="rotate(-90 63.3 102.9)">1</text>
<text x="82.6" y="106.6" transform="rotate(-90 82.6 106.6)">2</text>
<text x="90.4" y="106.6" transform="rotate(-90 90.4 106.6)">2</text>
<text x="44" y="108.5" transform="rotate(-90 44 108.5)">2</text>
<text x="53.7" y="108.5" transform="rotate(-90 53.7 108.5)">2</text>
<text x="63.3" y="108.5" transform="rotate(-90 63.3 108.5)">2</text>
<text x="42.5" y="117.9">GND</text>
<text x="88.9" y="117.9">GND</text>
<text x="42.7" y="124.8">5VD</text>
<text x="86.9" y="124.8">5VD_E_G</text>
<text x="65.3" y="134.7">1</text>
<text x="74.8" y="134.7">2</text>
<text x="90.4" y="137.7" transform="rotate(-90 90.4 137.7)">1</text>
<text x="90.4" y="143.3" transform="rotate(-90 90.4 143.3)">2</text>
<text x="88.9" y="154.5">GND</text>
<text x="222" y="173.4">Title</text>
<text x="233" y="171.5">Hsinchu,Taiwan 300, R.O.C.</text>
<text x="233.3" y="169.8">No.1, Dusing Rd. 1, Hsinchu Science Park</text>
<text x="222.5" y="179.6">Size</text>
<text x="228.2" y="179.4">Document Number</text>
<text x="265.5" y="179.4">Drawn</text>
<text x="286.1" y="179.2">Rev</text>
<text x="222.6" y="185">Date:</text>
<text x="224" y="182.1">B</text>
<text x="229.8" y="181.1">MT7621A</text>
<text x="231.7" y="185">Thursday, April 23, 2015</text>
<text x="265.5" y="185">Sheet</text>
<text x="274.4" y="185">10</text>
<text x="280.5" y="185">of</text>
<text x="286.5" y="185">19</text>
<text x="287.7" y="181.4">V41</text>
</g>
<g font-size="1.7" fill="#000080">
<text x="155.4" y="13.4">J2</text>
<text x="83.1" y="28.7">R274</text>
<text x="94.7" y="28.7">0R</text>
<text x="227.3" y="29.2">0.1uF/NI</text>
<text x="227.5" y="24.4">C17</text>
<text x="83.1" y="30.6">R275</text>
<text x="94.7" y="30.6">0R</text>
<text x="83.1" y="42.2">R276</text>
<text x="83.1" y="44.1">R277</text>
<text x="94.7" y="42.2">0R</text>
<text x="94.7" y="44.1">0R</text>
<text x="83.1" y="49.9">R278</text>
<text x="83.1" y="51.8">R279</text>
<text x="94.7" y="49.9">0R</text>
<text x="94.7" y="51.8">0R</text>
<text x="114" y="65.3">R409</text>
<text x="220.5" y="64.2">R317</text>
<text x="112" y="71.1">0R</text>
<text x="219.5" y="68.8">4.7KR</text>
<text x="127.8" y="74.8">C238</text>
<text x="137.5" y="74.8">C149</text>
<text x="173.8" y="76.9">MiniCard_Card_Host</text>
<text x="127.8" y="79.2">10uF,10V,120610uF,10V,1206</text>
<text x="71.1" y="100.8">0R,0603</text>
<text x="73.8" y="96.8">R38</text>
<text x="83.6" y="101.8">C301</text>
<text x="91.4" y="101.8">C300</text>
<text x="44.8" y="103.8">C310</text>
<text x="55.5" y="103.4">C307</text>
<text x="65.3" y="103.5">C308</text>
<text x="83.6" y="106.3">4.7uF,0603</text>
<text x="91.4" y="106.3">0.1uF</text>
<text x="44.8" y="108.2">10uF,0805</text>
<text x="55.7" y="108.4">0.1uF</text>
<text x="65.1" y="108.4">0.1uF</text>
<text x="67.6" y="131.9">R122</text>
<text x="67.6" y="139.8">0R,1206/NI</text>
<text x="91.2" y="138.5">C130</text>
<text x="91.2" y="142.9">10uF,10V,1206/NI</text>
</g>
<g font-size="1.7" fill="#004080">
<text x="155.4" y="16.3">G</text>
<text x="155.4" y="20.1">WAKE#</text>
<text x="155.4" y="22.1">COEX1</text>
<text x="173.3" y="20.1">+3.3Vaux</text>
<text x="176.7" y="22.1">GND</text>
<text x="155.4" y="29.8">REFCLK-</text>
<text x="155.4" y="27.9">GND</text>
<text x="155.4" y="25.9">CLKREQ#</text>
<text x="155.4" y="24">COEX2</text>
<text x="171.8" y="27.9">UIM_DATA</text>
<text x="172.4" y="25.9">UIM_PWR</text>
<text x="173.1" y="29.8">UIM_CLK</text>
<text x="176" y="24">+1.5V</text>
<text x="155.4" y="33.7">GND</text>
<text x="155.4" y="31.7">REFCLK+</text>
<text x="170.7" y="31.7">UIM_RESET</text>
<text x="173.1" y="33.7">UIM_VPP</text>
<text x="155.4" y="37.5">RESERVED</text>
<text x="155.4" y="39.4">RESERVED</text>
<text x="155.4" y="41.4">GND</text>
<text x="169.7" y="39.4">W_DISABLE#</text>
<text x="173.8" y="41.4">PERST#</text>
<text x="176.7" y="37.5">GND</text>
<text x="155.4" y="43.3">PERn0</text>
<text x="155.4" y="47.2">GND</text>
<text x="155.4" y="45.2">PERp0</text>
<text x="173.3" y="43.3">+3.3Vaux</text>
<text x="176" y="47.2">+1.5V</text>
<text x="176.7" y="45.2">GND</text>
<text x="155.4" y="49.1">GND</text>
<text x="155.4" y="51">PETn0</text>
<text x="155.4" y="53">PETp0</text>
<text x="171.2" y="51">SMB_DATA</text>
<text x="172.5" y="49.1">SMB_CLK</text>
<text x="176.7" y="53">GND</text>
<text x="155.4" y="54.9">GND</text>
<text x="155.4" y="56.8">GND</text>
<text x="155.4" y="58.7">+3.3Vaux</text>
<text x="173.7" y="56.8">USB_D+</text>
<text x="174.2" y="54.9">USB_D-</text>
<text x="176.7" y="58.7">GND</text>
<text x="155.4" y="60.7">+3.3Vaux</text>
<text x="155.4" y="62.6">GND</text>
<text x="155.4" y="64.5">RESERVED</text>
<text x="166.1" y="60.7">LED_WWAN#(5V)</text>
<text x="166.7" y="64.5">LED_WPAN#(5V)</text>
<text x="170.1" y="62.6">LED_WLAN#</text>
<text x="155.4" y="66.5">RESERVED(5V)</text>
<text x="155.4" y="68.4">RESERVED(5V)</text>
<text x="155.4" y="70.3">RESERVED</text>
<text x="172.7" y="66.5">+1.5V(5V)</text>
<text x="173.3" y="70.3">+3.3Vaux</text>
<text x="176.7" y="68.4">GND</text>
<text x="155.4" y="74.2">G</text>
<text x="161.1" y="74.3" transform="rotate(-90 161.1 74.3)">GND</text>
<text x="163" y="74.3" transform="rotate(-90 163 74.3)">GND</text>
<text x="164.9" y="74.3" transform="rotate(-90 164.9 74.3)">GND</text>
<text x="166.9" y="74.3" transform="rotate(-90 166.9 74.3)">GND</text>
<text x="168.8" y="74.3" transform="rotate(-90 168.8 74.3)">GND</text>
<text x="170.7" y="74.3" transform="rotate(-90 170.7 74.3)">GND</text>
<text x="172.7" y="74.3" transform="rotate(-90 172.7 74.3)">GND</text>
<text x="174.6" y="74.3" transform="rotate(-90 174.6 74.3)">GND</text>
</g>
<g font-size="1.7" fill="#f00">
<text x="205.1" y="18.9">3.3VD</text>
<text x="15.5" y="29.4">1</text>
<text x="19.9" y="29.4">PCIE_CK2_M</text>
<text x="41" y="28.6">PCIE_CK2_M</text>
<text x="15.5" y="31.4">1</text>
<text x="20.1" y="31.4">PCIE_CK2_P</text>
<text x="41" y="30.5">PCIE_CK2_P</text>
<text x="230.2" y="41.2">PERST_N</text>
<text x="243.3" y="41.2">1,9,13,14</text>
<text x="15.5" y="42.9">1</text>
<text x="15.5" y="44.9">1</text>
<text x="21.1" y="44.9">PCIE_RXP2</text>
<text x="21.3" y="42.9">PCIE_RXN2</text>
<text x="41" y="42.1">PCIE_RXN2</text>
<text x="41" y="44">PCIE_RXP2</text>
<text x="197.4" y="42.1">3.3V_AUX0</text>
<text x="15.5" y="50.7">1</text>
<text x="15.5" y="52.6">1</text>
<text x="20.5" y="50.7">PCIE_TX2_P</text>
<text x="20.7" y="52.6">PCIE_TX2_M</text>
<text x="41" y="51.8">PCIE_TX2_M</text>
<text x="41" y="49.8">PCIE_TX2_P</text>
<text x="122" y="57.5">3.3V_AUX0</text>
<text x="212.8" y="61.4">LED_WLAN_socket</text>
<text x="233.6" y="62.2">LED_WLAN_socket</text>
<text x="250.8" y="62.2">7</text>
<text x="127.8" y="67.2">PCIE0_5V</text>
<text x="147.1" y="82.6">GND</text>
</g>
<g font-size="1.5">
<text x="272.8" y="171.5">Fax:+886-3-578-7610</text>
<text x="273" y="169.8">TEL:+886-3-567-0766</text>
</g>
<g font-size="1.4">
<text x="30.9" y="1.4">5</text>
<text x="88.9" y="1.4">4</text>
<text x="146.8" y="1.4">3</text>
<text x="204.7" y="1.4">2</text>
<text x="262.6" y="1.4">1</text>
<text x=".5" y="26.1">D</text>
<text x="292.1" y="26.1">D</text>
<text x=".5" y="71.9">C</text>
<text x="292.1" y="71.9">C</text>
<text x=".5" y="117.8">B</text>
<text x="292.1" y="117.8">B</text>
<text x=".5" y="163.6">A</text>
<text x="292.1" y="163.6">A</text>
<text x="30.9" y="186.8">5</text>
<text x="88.9" y="186.8">4</text>
<text x="146.8" y="186.8">3</text>
<text x="204.7" y="186.8">2</text>
<text x="262.6" y="186.8">1</text>
</g>
</svg>
